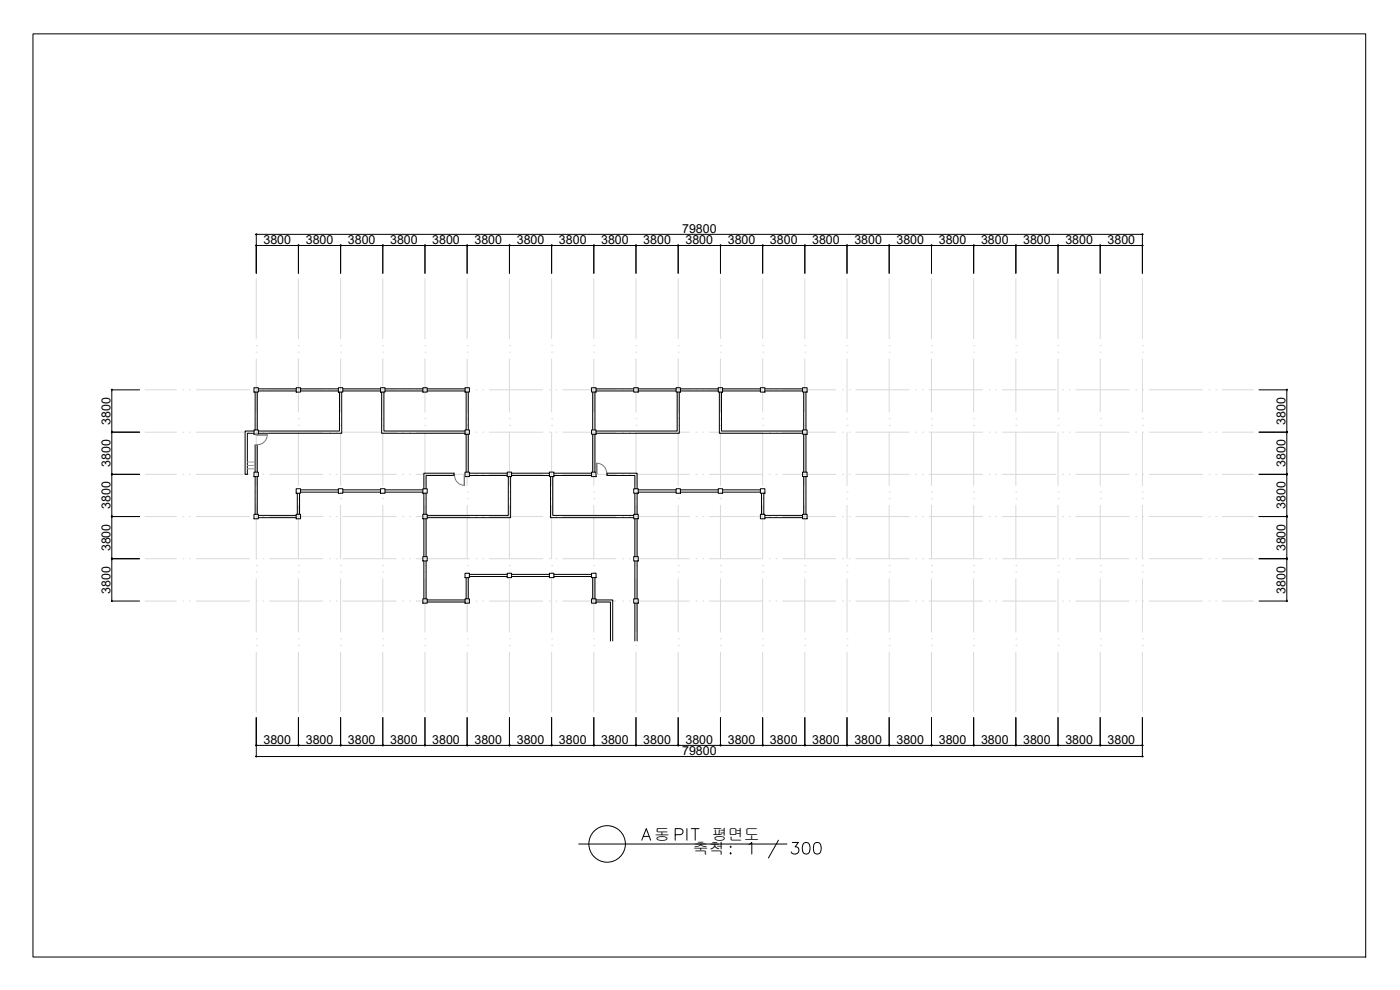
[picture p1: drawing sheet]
<svg xmlns="http://www.w3.org/2000/svg" width="420mm" height="297mm" viewBox="0 0 420 297" stroke-linecap="round" stroke-linejoin="round" font-family="sans-serif">
<!-- layer: CEN -->
<g fill="none" stroke="#d9d9d9" stroke-width=".3">
<path d="M76.9 83.7v17.9M89.6 83.7v17.9M102.2 83.7v17.9M114.9 83.7v17.9M127.5 83.7v17.9M140.2 83.7v17.9M152.9 83.7v17.9M165.6 83.7v17.9M178.2 83.7v17.9M190.9 83.7v17.9M203.5 83.7v17.9M216.2 83.7v17.9"/>
<path d="M228.9 83.7v17.9M241.5 83.7v17.9M254.2 83.7v17.9M266.9 83.7v17.9M279.6 83.7v17.9M292.2 83.7v17.9M304.9 83.7v17.9M317.5 83.7v17.9M330.2 83.7v17.9M342.8 83.7v17.9M43.5 117h9.4M54.9 117h.1"/>
<path d="M56.9 117h.1M58.9 117h16M76.9 103.7h.1M76.9 105.7h.1M76.9 117h.1M76.9 107.7v16M78.9 117h.1M80.9 117h16M89.6 103.7h.1M89.6 105.7h.1M89.6 107.7v16M98.9 117h.1"/>
<path d="M100.9 117h.1M102.2 103.7h.1M102.2 105.7h.1M102.2 107.7v16M102.9 117h16M114.9 103.7h.1M114.9 105.7h.1M114.9 107.7v16M120.9 117h.1M122.9 117h.1M124.9 117h16M127.5 103.7h.1"/>
<path d="M127.5 105.7h.1M127.5 107.7v16M140.2 103.7h.1M140.2 105.7h.1M140.2 107.7v16M142.9 117h.1M144.9 117h.1M146.9 117h16M152.9 103.7h.1M152.9 105.7h.1M152.9 107.7v16M164.9 117h.1"/>
<path d="M165.6 103.7h.1M165.6 105.7h.1M165.6 107.7v16M166.9 117h.1M168.9 117h16M178.2 103.7h.1M178.2 105.7h.1M178.2 107.7v16M186.9 117h.1M188.9 117h.1M190.9 103.7h.1M190.9 105.7h.1"/>
<path d="M190.9 107.7v16M190.9 117h16M203.5 103.7h.1M203.5 105.7h.1M203.5 107.7v16M208.9 117h.1M210.9 117h.1M212.9 117h16M216.2 103.7h.1M216.2 105.7h.1M216.2 107.7v16M228.9 103.7h.1"/>
<path d="M228.9 105.7h.1M228.9 107.7v16M230.9 117h.1M232.9 117h.1M234.9 117h16M241.5 103.7h.1M241.5 105.7h.1M241.5 107.7v16M252.9 117h.1M254.2 103.7h.1M254.2 105.7h.1M254.2 107.7v16"/>
<path d="M254.9 117h.1M256.9 117h16M266.9 103.7h.1M266.9 105.7h.1M266.9 107.7v16M274.9 117h.1M276.9 117h.1M278.9 117h16M279.6 103.7h.1M279.6 105.7h.1M279.6 107.7v16M292.2 103.7h.1"/>
<path d="M292.2 105.7h.1M292.2 107.7v16M296.9 117h.1M298.9 117h.1M300.8 117h16.1M304.9 103.7h.1M304.9 105.7h.1M304.9 107.7v16M317.5 103.7h.1M317.5 105.7h.1M317.5 107.7v16M318.9 117h.1"/>
<path d="M320.9 117h.1M322.9 117h16M330.2 103.7h.1M330.2 105.7h.1M330.2 107.7v16M340.9 117h.1M342.8 103.7h.1M342.8 105.7h.1M342.8 117h.1M342.8 107.7v16M344.9 117h16M362.9 117h.1"/>
<path d="M364.9 117h.1M366.8 117h9.4M43.5 129.7h9.4M54.9 129.7h.1M56.9 129.7h.1M58.9 129.7h16M76.9 125.6h.1M76.9 127.6h.1M76.9 129.7h.1M76.9 129.7v16M78.9 129.7h.1M80.9 129.7h16"/>
<path d="M89.6 125.6h.1M89.6 127.6h.1M89.6 129.7v16M98.9 129.7h.1M100.9 129.7h.1M102.2 125.6h.1M102.2 127.6h.1M102.2 129.7v16M102.9 129.7h16M114.9 125.6h.1M114.9 127.6h.1M114.9 129.7v16"/>
<path d="M120.9 129.7h.1M122.9 129.7h.1M124.9 129.7h16M127.5 125.6h.1M127.5 127.6h.1M127.5 129.7v16M140.2 125.6h.1M140.2 127.6h.1M140.2 129.7v16M142.9 129.7h.1M144.9 129.7h.1M146.9 129.7h16"/>
<path d="M152.9 125.6h.1M152.9 127.6h.1M152.9 129.7v16M164.9 129.7h.1M165.6 125.6h.1M165.6 127.6h.1M165.6 129.7v16M166.9 129.7h.1M168.9 129.7h16M178.2 125.6h.1M178.2 127.6h.1M178.2 129.7v16"/>
<path d="M186.9 129.7h.1M188.9 129.7h.1M190.9 125.6h.1M190.9 127.6h.1M203.5 125.6h.1M203.5 127.6h.1M203.5 129.7v16M206.9 129.7h-16v16M208.9 129.7h.1M210.9 129.7h.1M212.9 129.7h16v16M216.2 125.6h.1"/>
<path d="M216.2 127.6h.1M216.2 129.7v16M228.9 125.6h.1M228.9 127.6h.1M230.9 129.7h.1M232.9 129.7h.1M234.9 129.7h16M241.5 125.6h.1M241.5 127.6h.1M241.5 129.7v16M252.9 129.7h.1M254.2 125.6h.1"/>
<path d="M254.2 127.6h.1M254.2 129.7v16M254.9 129.7h.1M256.9 129.7h16M266.9 125.6h.1M266.9 127.6h.1M266.9 129.7v16M274.9 129.7h.1M276.9 129.7h.1M278.9 129.7h16M279.6 125.6h.1M279.6 127.6h.1"/>
<path d="M279.6 129.7v16M292.2 125.6h.1M292.2 127.6h.1M292.2 129.7v16M296.9 129.7h.1M298.9 129.7h.1M300.8 129.7h16.1M304.9 125.6h.1M304.9 127.6h.1M304.9 129.7v16M317.5 125.6h.1M317.5 127.6h.1"/>
<path d="M317.5 129.7v16M318.9 129.7h.1M320.9 129.7h.1M322.9 129.7h16M330.2 125.6h.1M330.2 127.6h.1M330.2 129.7v16M340.9 129.7h.1M342.8 125.6h.1M342.8 127.6h.1M342.8 129.7h.1M342.8 129.7v16"/>
<path d="M344.9 129.7h16M362.9 129.7h.1M364.9 129.7h.1M366.8 129.7h9.4M43.5 155h9.4M43.5 142.3h9.4M54.9 155h.1M54.9 142.3h.1M56.9 155h.1M56.9 142.3h.1M58.9 155h16M58.9 142.3h16"/>
<path d="M76.9 147.7h.1M76.9 149.6h.1M76.9 155h.1M76.9 142.3h.1M76.9 151.6v16M78.9 155h.1M78.9 142.3h.1M80.9 155h16M80.9 142.3h16M89.6 147.7h.1M89.6 149.6h.1M89.6 151.6v16"/>
<path d="M98.9 155h.1M98.9 142.3h.1M100.9 155h.1M100.9 142.3h.1M102.2 147.7h.1M102.2 149.6h.1M102.2 151.6v16M102.9 155h16M102.9 142.3h16M114.9 147.7h.1M114.9 149.6h.1M114.9 151.6v16"/>
<path d="M120.9 155h.1M120.9 142.3h.1M122.9 155h.1M122.9 142.3h.1M124.9 155h16M124.9 142.3h16M127.5 147.7h.1M127.5 149.6h.1M127.5 151.6v16M140.2 147.7h.1M140.2 149.6h.1M140.2 151.6v16"/>
<path d="M142.9 155h.1M142.9 142.3h.1M144.9 155h.1M144.9 142.3h.1M146.9 155h16M146.9 142.3h16M152.9 147.7h.1M152.9 149.6h.1M152.9 151.6v16M164.9 155h.1M164.9 142.3h.1M165.6 147.7h.1"/>
<path d="M165.6 149.6h.1M165.6 151.6v16M166.9 155h.1M166.9 142.3h.1M168.9 155h16M168.9 142.3h16M178.2 147.7h.1M178.2 149.6h.1M178.2 151.6v16M186.9 155h.1M186.9 142.3h.1M188.9 155h.1"/>
<path d="M188.9 142.3h.1M190.9 147.7h.1M190.9 149.6h.1M190.9 151.6v16h16M190.9 155h16M190.9 142.3h16M203.5 147.7h.1M203.5 149.6h.1M203.5 151.6v16M208.9 155h.1M208.9 142.3h.1M210.9 155h.1"/>
<path d="M210.9 142.3h.1M212.9 155h16M212.9 142.3h16M216.2 147.7h.1M216.2 149.6h.1M216.2 151.6v16M228.9 147.7h.1M228.9 149.6h.1M228.9 151.6v16h-16M230.9 155h.1M230.9 142.3h.1M232.9 155h.1"/>
<path d="M232.9 142.3h.1M234.9 155h16M234.9 142.3h16M241.5 147.7h.1M241.5 149.6h.1M241.5 151.6v16M252.9 155h.1M252.9 142.3h.1M254.2 147.7h.1M254.2 149.6h.1M254.2 151.6v16M254.9 155h.1"/>
<path d="M254.9 142.3h.1M256.9 155h16M256.9 142.3h16M266.9 147.7h.1M266.9 149.6h.1M266.9 151.6v16M274.9 155h.1M274.9 142.3h.1M276.9 155h.1M276.9 142.3h.1M278.9 155h16M278.9 142.3h16"/>
<path d="M279.6 147.7h.1M279.6 149.6h.1M279.6 151.6v16M292.2 147.7h.1M292.2 149.6h.1M292.2 151.6v16M296.9 155h.1M296.9 142.3h.1M298.9 155h.1M298.9 142.3h.1M300.8 155h16.1M300.8 142.3h16.1"/>
<path d="M304.9 147.7h.1M304.9 149.6h.1M304.9 151.6v16M317.5 147.7h.1M317.5 149.6h.1M317.5 151.6v16M318.9 155h.1M318.9 142.3h.1M320.9 155h.1M320.9 142.3h.1M322.9 155h16M322.9 142.3h16"/>
<path d="M330.2 147.7h.1M330.2 149.6h.1M330.2 151.6v16M340.9 155h.1M340.9 142.3h.1M342.8 147.7h.1M342.8 149.6h.1M342.8 155h.1M342.8 142.3h.1M342.8 151.6v16M344.9 155h16M344.9 142.3h16"/>
<path d="M362.9 155h.1M362.9 142.3h.1M364.9 155h.1M364.9 142.3h.1M366.8 155h9.4M366.8 142.3h9.4M43.5 167.6h9.4M54.9 167.6h.1M56.9 167.6h.1M58.9 167.6h16M76.9 169.7h.1M76.9 171.7h.1"/>
<path d="M76.9 167.6h.1M76.9 173.7v16M78.9 167.6h.1M80.9 167.6h16M89.6 169.7h.1M89.6 171.7h.1M89.6 173.7v16M98.9 167.6h.1M100.9 167.6h.1M102.2 169.7h.1M102.2 171.7h.1M102.2 173.7v16"/>
<path d="M102.9 167.6h16M114.9 169.7h.1M114.9 171.7h.1M114.9 173.7v16M120.9 167.6h.1M122.9 167.6h.1M124.9 167.6h16M127.5 169.7h.1M127.5 171.7h.1M127.5 173.7v16M140.2 169.7h.1M140.2 171.7h.1"/>
<path d="M140.2 173.7v16M142.9 167.6h.1M144.9 167.6h.1M146.9 167.6h16M152.9 169.7h.1M152.9 171.7h.1M152.9 173.7v16M164.9 167.6h.1M165.6 169.7h.1M165.6 171.7h.1M165.6 173.7v16M166.9 167.6h.1"/>
<path d="M168.9 167.6h16M178.2 169.7h.1M178.2 171.7h.1M178.2 173.7v16M186.9 167.6h.1M188.9 167.6h.1M190.9 169.7h.1M190.9 171.7h.1M190.9 173.7v16M203.5 169.7h.1M203.5 171.7h.1M203.5 173.7v16"/>
<path d="M208.9 167.6h.1M210.9 167.6h.1M216.2 169.7h.1M216.2 171.7h.1M216.2 173.7v16M228.9 169.7h.1M228.9 171.7h.1M228.9 173.7v16M230.9 167.6h.1M232.9 167.6h.1M234.9 167.6h16M241.5 169.7h.1"/>
<path d="M241.5 171.7h.1M241.5 173.7v16M252.9 167.6h.1M254.2 169.7h.1M254.2 171.7h.1M254.2 173.7v16M254.9 167.6h.1M256.9 167.6h16M266.9 169.7h.1M266.9 171.7h.1M266.9 173.7v16M274.9 167.6h.1"/>
<path d="M276.9 167.6h.1M278.9 167.6h16M279.6 169.7h.1M279.6 171.7h.1M279.6 173.7v16M292.2 169.7h.1M292.2 171.7h.1M292.2 173.7v16M296.9 167.6h.1M298.9 167.6h.1M300.8 167.6h16.1M304.9 169.7h.1"/>
<path d="M304.9 171.7h.1M304.9 173.7v16M317.5 169.7h.1M317.5 171.7h.1M317.5 173.7v16M318.9 167.6h.1M320.9 167.6h.1M322.9 167.6h16M330.2 169.7h.1M330.2 171.7h.1M330.2 173.7v16M340.9 167.6h.1"/>
<path d="M342.8 169.7h.1M342.8 171.7h.1M342.8 167.6h.1M342.8 173.7v16M344.9 167.6h16M362.9 167.6h.1M364.9 167.6h.1M366.8 167.6h9.4M43.5 180.3h9.4M54.9 180.3h.1M56.9 180.3h.1M58.9 180.3h16"/>
<path d="M76.9 191.6h.1M76.9 193.6h.1M76.9 180.3h.1M76.9 195.7v18M78.9 180.3h.1M80.9 180.3h16M89.6 191.6h.1M89.6 193.6h.1M89.6 195.7v18M98.9 180.3h.1M100.9 180.3h.1M102.2 191.6h.1"/>
<path d="M102.2 193.6h.1M102.2 195.7v18M102.9 180.3h16M114.9 191.6h.1M114.9 193.6h.1M114.9 195.7v18M120.9 180.3h.1M122.9 180.3h.1M124.9 180.3h16M127.5 191.6h.1M127.5 193.6h.1M127.5 195.7v18"/>
<path d="M140.2 191.6h.1M140.2 193.6h.1M140.2 195.7v18M142.9 180.3h.1M144.9 180.3h.1M146.9 180.3h16M152.9 191.6h.1M152.9 193.6h.1M152.9 195.7v18M164.9 180.3h.1M165.6 191.6h.1M165.6 193.6h.1"/>
<path d="M165.6 195.7v18M166.9 180.3h.1M168.9 180.3h16M178.2 191.6h.1M178.2 193.6h.1M178.2 195.7v18M186.9 180.3h.1M188.9 180.3h.1M190.9 191.6h.1M190.9 193.6h.1M190.9 195.7v18M190.9 180.3h16"/>
<path d="M203.5 191.6h.1M203.5 193.6h.1M203.5 195.7v18M208.9 180.3h.1M210.9 180.3h.1M212.9 180.3h16M216.2 191.6h.1M216.2 193.6h.1M216.2 195.7v18M228.9 191.6h.1M228.9 193.6h.1M228.9 195.7v18"/>
<path d="M230.9 180.3h.1M232.9 180.3h.1M234.9 180.3h16M241.5 191.6h.1M241.5 193.6h.1M241.5 195.7v18M252.9 180.3h.1M254.2 191.6h.1M254.2 193.6h.1M254.2 195.7v18M254.9 180.3h.1M256.9 180.3h16"/>
<path d="M266.9 191.6h.1M266.9 193.6h.1M266.9 195.7v18M274.9 180.3h.1M276.9 180.3h.1M278.9 180.3h16M279.6 191.6h.1M279.6 193.6h.1M279.6 195.7v18M292.2 191.6h.1M292.2 193.6h.1M292.2 195.7v18"/>
<path d="M296.9 180.3h.1M298.9 180.3h.1M300.8 180.3h16.1M304.9 191.6h.1M304.9 193.6h.1M304.9 195.7v18M317.5 191.6h.1M317.5 193.6h.1M317.5 195.7v18M318.9 180.3h.1M320.9 180.3h.1M322.9 180.3h16"/>
<path d="M330.2 191.6h.1M330.2 193.6h.1M330.2 195.7v18M340.9 180.3h.1M342.8 191.6h.1M342.8 193.6h.1M342.8 180.3h.1M342.8 195.7v18M344.9 180.3h16M362.9 180.3h.1M364.9 180.3h.1M366.8 180.3h9.4"/>
</g>
<!-- layer: SHEET -->
<path d="M9.9 10.2h400v276.9h-400z" fill="none" stroke="#000" stroke-width=".3"/>
<!-- layer: DIM -->
<g fill="none" stroke="#000" stroke-width=".3">
<path d="M76.9 70.3v11.7M77.2 73.7h12M77.2 70.3h265.3M89.6 73.7v8.3M89.9 73.7h12M102.2 73.7v8.3M102.6 73.7h11.9M114.9 73.7v8.3M115.2 73.7h12M127.5 73.7v8.3M127.9 73.7h12M140.2 73.7v8.3"/>
<path d="M140.5 73.7h12.1M152.9 73.7v8.3M153.2 73.7h12M165.6 73.7v8.3M165.9 73.7h12M178.2 73.7v8.3M178.5 73.7h12M190.9 73.7v8.3M191.2 73.7h12M203.5 73.7v8.3M203.9 73.7h12M216.2 73.7v8.3"/>
<path d="M216.5 73.7h12M228.9 73.7v8.3M229.2 73.7h12M241.5 73.7v8.3M241.9 73.7h12M254.2 73.7v8.3M254.5 73.7h12M266.9 73.7v8.3M267.2 73.7h12M279.6 73.7v8.3M279.9 73.7h12M292.2 73.7v8.3"/>
<path d="M292.6 73.7h11.9M304.9 73.7v8.3M305.2 73.7h12M317.5 73.7v8.3M317.9 73.7h11.9M330.2 73.7v8.3M330.5 73.7h12M342.8 70.3v11.7M33.6 117h8.3M33.6 117.3v12M377.9 117h8.3M386.2 117.3v12"/>
<path d="M33.6 129.7h8.3M33.6 130v12M377.9 129.7h8.3M386.2 130v12M33.6 142.3h8.3M33.6 155h8.3M33.6 142.7v11.9M33.6 155.3v12M377.9 142.3h8.3M377.9 155h8.3M386.2 142.7v11.9M386.2 155.3v12"/>
<path d="M33.6 167.6h8.3M33.6 168v12M377.9 167.6h8.3M386.2 168v12M33.6 180.3h8.3M377.9 180.3h8.3M76.9 215.3v11.7M89.6 215.3v8.3M102.2 215.3v8.3M114.9 215.3v8.3M127.5 215.3v8.3M140.2 215.3v8.3"/>
<path d="M152.9 215.3v8.3M165.6 215.3v8.3M178.2 215.3v8.3M190.9 215.3v8.3M203.5 215.3v8.3M216.2 215.3v8.3M228.9 215.3v8.3M241.5 215.3v8.3M254.2 215.3v8.3M266.9 215.3v8.3M279.6 215.3v8.3M292.2 215.3v8.3"/>
<path d="M304.9 215.3v8.3M317.5 215.3v8.3M330.2 215.3v8.3M342.8 215.3v11.7M77.2 223.6h12M77.2 227h265.3M89.9 223.6h12M102.6 223.6h11.9M115.2 223.6h12M127.9 223.6h12M140.5 223.6h12.1M153.2 223.6h12"/>
<path d="M165.9 223.6h12M178.5 223.6h12M191.2 223.6h12M203.9 223.6h12M216.5 223.6h12M229.2 223.6h12M241.9 223.6h12M254.5 223.6h12M267.2 223.6h12M279.9 223.6h12M292.6 223.6h11.9M305.2 223.6h12"/>
<path d="M317.9 223.6h11.9M330.5 223.6h12M173.7 253.2h62.5M192.6 252.1l1.4-3.5 1.3 3.5M193.1 251h1.7M202.6 250.4h1.5a.91 .91 0 0 0 .9-.9 .91 .91 0 0 0-.9-.9h-1.5v3.5M206.1 248.6v3.5M207.5 248.6h2.3M208.6 248.6v3.5M219.1 254.1l.2-.2 .1 .2-.1 .2zM219.1 256.1l.2-.2 .1 .2-.1 .1zM224.8 253.4l.8-.6v3.4"/>
<path d="M233.6 252.1l-3 5.3M237.8 252.8h1.8l-1 1.3a1.12 1.12 0 0 1 1.2 1.3 1.12 1.12 0 0 1-1.5 .8l-.5-.1-.4-.5M241.3 252.9a1.14 1.14 0 0 1 1.6 .5 2.84 2.84 0 0 1-.3 2.7 1.13 1.13 0 0 1-1.7-.5 2.84 2.84 0 0 1 .4-2.7zM244.6 252.9a1.18 1.18 0 0 1 1.7 .5 2.84 2.84 0 0 1-.4 2.7 1.18 1.18 0 0 1-1.7-.5 3.2 3.2 0 0 1 .4-2.7z"/>
<circle cx="182.2" cy="253.2" r="5.5"/>
</g>
<!-- layer: 0e -->
<g fill="none" stroke="#000" stroke-width=".3">
<path d="M76.2 116.3h1.3v1.3h-1.3zM88.9 116.3h1.3v1.3h-1.3zM101.5 116.3h1.4v1.3h-1.4zM114.2 116.3h1.4v1.3h-1.4zM126.9 116.3h1.3v1.3h-1.3zM139.6 116.3h1.3v1.3h-1.3zM177.5 116.3h1.4v1.3h-1.4zM190.2 116.3h1.3v1.3h-1.3zM202.9 116.3h1.3v1.3h-1.3zM215.5 116.3h1.4v1.3h-1.4zM228.2 116.3h1.4v1.3h-1.4zM240.9 116.3h1.3v1.3h-1.3z"/>
<path d="M76.2 129h1.3v1.3h-1.3zM139.6 129h1.3v1.3h-1.3zM177.5 129h1.4v1.3h-1.4zM240.9 129h1.3v1.3h-1.3zM76.2 141.6h1.3v1.4h-1.3zM76.2 154.3h1.3v1.4h-1.3zM88.9 146.6h1.3v1.4h-1.3zM88.9 154.3h1.3v1.4h-1.3zM101.5 146.6h1.4v1.4h-1.4zM114.2 146.6h1.4v1.4h-1.4zM126.9 146.6h1.3v1.4h-1.3zM126.9 154.3h1.3v1.4h-1.3z"/>
<path d="M139.6 141.6h1.3v1.4h-1.3zM152.2 141.6h1.3v1.4h-1.3zM164.9 141.6h1.3v1.4h-1.3zM177.5 141.6h1.4v1.4h-1.4zM190.2 146.6h1.3v1.4h-1.3zM190.2 154.3h1.3v1.4h-1.3zM202.9 146.6h1.3v1.4h-1.3zM215.5 146.6h1.4v1.4h-1.4zM228.2 146.6h1.4v1.4h-1.4zM228.2 154.3h1.4v1.4h-1.4zM240.9 141.6h1.3v1.4h-1.3zM240.9 154.3h1.3v1.4h-1.3z"/>
<path d="M126.9 167h1.3v1.3h-1.3zM126.9 179.7h1.3v1.3h-1.3zM139.6 179.7h1.3v1.3h-1.3zM139.6 172h1.3v1.3h-1.3zM152.2 172h1.3v1.3h-1.3zM164.9 172h1.3v1.3h-1.3zM177.5 179.7h1.4v1.3h-1.4zM177.5 172h1.4v1.3h-1.4zM190.2 167h1.3v1.3h-1.3zM190.2 179.7h1.3v1.3h-1.3z"/>
</g>
<!-- layer: WALL -->
<g fill="none" stroke="#000" stroke-width=".3">
<path d="M76.6 117.6v11.4M77.2 117.6v11.4M77.5 117.3h11.4M77.5 116.7h11.4M90.2 117.3h11.3M90.2 116.7h11.3M101.9 117.6v11.7h-24.4M102.6 117.6v12.4h-25.1M102.9 117.3h11.3M102.9 116.7h11.3M114.5 117.6v12.4h25.1M115.2 117.6v11.7h24.4"/>
<path d="M115.6 117.3h11.3M115.6 116.7h11.3M128.2 117.3h11.4M128.2 116.7h11.4M139.9 117.6v11.4M140.5 117.6v11.4M177.9 117.6v11.4M178.5 117.6v11.4M178.9 117.3h11.3M178.9 116.7h11.3M191.5 117.3h11.4M191.5 116.7h11.4"/>
<path d="M203.2 117.6v11.7h-24.3M203.9 117.6v12.4h-25M204.2 117.3h11.3M204.2 116.7h11.3M215.9 117.6v12.4h25M216.5 117.6v11.7h24.4M216.9 117.3h11.3M216.9 116.7h11.3M229.6 117.3h11.3M229.6 116.7h11.3M241.2 117.6v11.4M241.9 117.6v11.4"/>
<path d="M76.2 129.3h-2.6v13h.6v-12.3h2M139.9 130.3v11.3M140.5 130.3v11.3M177.9 130.3v11.3M178.5 130.3v11.3M241.2 130.3v11.3M241.9 130.3v11.3M76.6 141.6v-8h.6v8M76.6 143v11.3M77.2 143v11.3M77.5 155.3h11.4M77.5 154.6h11.4"/>
<path d="M89.2 148v6.3M89.9 148v6.3M90.2 147.7h11.3M90.2 147h11.3M102.9 147.7h11.3M102.9 147h11.3M115.6 147.7h11.3M115.6 147h11.3M127.2 146.6v-4.6h9v.7h-8.3v3.9M127.2 148v6.3M127.2 155.7v11.3M127.9 148v6.3"/>
<path d="M127.9 155.7v11.3M140.9 142.7h11.3M140.9 142h11.3M152.6 143v11.6h-24.4M153.2 143v12.3h-25M153.5 142.7h11.4M153.5 142h11.4M165.2 143v12.3h25M165.9 143v11.6h24.3M166.2 142.7h11.3M166.2 142h11.3M190.5 146.6v-3.9h-8.3v-.7h9v4.6"/>
<path d="M190.5 148v6.3M190.5 155.7v11.3M191.2 148v6.3M191.2 155.7v11.3M191.5 147.7h11.4M191.5 147h11.4M204.2 147.7h11.3M204.2 147h11.3M216.9 147.7h11.3M216.9 147h11.3M228.5 148v6.3M229.2 148v6.3"/>
<path d="M229.6 155.3h11.3M229.6 154.6h11.3M241.2 143v11.3M241.9 143v11.3M127.2 168.3v11.4M127.9 168.3v11.4M139.9 173.3v6.4M140.5 173.3v6.4M140.9 173h11.3M140.9 172.3h11.3M153.5 173h11.4M153.5 172.3h11.4"/>
<path d="M166.2 173h11.3M166.2 172.3h11.3M177.9 173.3v6.4M178.5 173.3v6.4M190.5 168.3v11.4M191.2 168.3v11.4M128.2 180.6h11.4M128.2 180h11.4M178.9 180.6h4.3v11.7M178.9 180h5v12.3M190.5 181v11.3M191.2 181v11.3"/>
</g>
<!-- layer: DOOR -->
<path d="M76.6 133.5h.6v.1h-.6zM80.2 130.6h-3v-.3h-.6v.2h3.6a2.98 2.98 0 0 1-3 2.9M179.1 139v3h-.2v.7h.2v-3.7a2.98 2.98 0 0 1 3 3M136.2 142h.2v.7h-.2zM136.4 142.6a2.98 2.98 0 0 0 3 3M139.3 145.7v-3h.3v-.7h-.2v3.7M182.1 142h.1v.7h-.1z" fill="none" stroke="#757575" stroke-width=".3"/>
<!-- layer: Ĳ -->
<path d="M74.2 139.7h2.4M74.2 138.6h2.4M74.2 140.7h2.4" fill="none" stroke="#979797" stroke-width=".3"/>
<!-- layer: 0 -->
<g fill="none" stroke="#000" stroke-width=".3">
<path d="M77 73.7h.2M77 70.3h.2M89.2 73.7h.2M89.7 73.7h.2M101.9 73.7h.2M102.4 73.7h.2M114.5 73.7h.2M115 73.7h.2M127.2 73.7h.2M127.7 73.7h.2M139.9 73.7h.2M140.4 73.7h.1"/>
<path d="M152.6 73.7h.1M153.1 73.7h.1M165.2 73.7h.2M165.7 73.7h.2M177.9 73.7h.1M178.4 73.7h.1M190.5 73.7h.2M191 73.7h.2M203.2 73.7h.2M203.7 73.7h.2M215.9 73.7h.2M216.4 73.7h.1"/>
<path d="M228.5 73.7h.2M229.1 73.7h.1M241.2 73.7h.2M241.7 73.7h.2M253.9 73.7h.1M254.4 73.7h.1M266.5 73.7h.2M267 73.7h.2M279.2 73.7h.2M279.7 73.7h.2M291.9 73.7h.1M292.4 73.7h.2"/>
<path d="M304.5 73.7h.2M305 73.7h.2M317.2 73.7h.2M317.7 73.7h.2M329.8 73.7h.2M330.4 73.7h.1M342.5 73.7h.2M342.5 70.3h.2M33.6 117.1v.2M386.2 117.1v.2M33.6 129.3v.2M33.6 129.8v.2"/>
<path d="M386.2 129.3v.2M386.2 129.8v.2M33.6 142v.2M33.6 142.5v.2M33.6 154.6v.2M33.6 155.2v.1M386.2 142v.2M386.2 142.5v.2M386.2 154.6v.2M386.2 155.2v.1M33.6 167.3v.2M33.6 167.8v.2"/>
<path d="M386.2 167.3v.2M386.2 167.8v.2M33.6 180v.2M386.2 180v.2M77 223.6h.2M77 227h.2M89.2 223.6h.2M89.7 223.6h.2M101.9 223.6h.2M102.4 223.6h.2M114.5 223.6h.2M115 223.6h.2"/>
<path d="M127.2 223.6h.2M127.7 223.6h.2M139.9 223.6h.2M140.4 223.6h.1M152.6 223.6h.1M153.1 223.6h.1M165.2 223.6h.2M165.7 223.6h.2M177.9 223.6h.1M178.4 223.6h.1M190.5 223.6h.2M191 223.6h.2"/>
<path d="M203.2 223.6h.2M203.7 223.6h.2M215.9 223.6h.2M216.4 223.6h.1M228.5 223.6h.2M229.1 223.6h.1M241.2 223.6h.2M241.7 223.6h.2M253.9 223.6h.1M254.4 223.6h.1M266.5 223.6h.2M267 223.6h.2"/>
<path d="M279.2 223.6h.2M279.7 223.6h.2M291.9 223.6h.1M292.4 223.6h.2M304.5 223.6h.2M305 223.6h.2M317.2 223.6h.2M317.7 223.6h.2M329.8 223.6h.2M330.4 223.6h.1M342.5 223.6h.2M342.5 227h.2"/>
<circle cx="76.9" cy="70.3" r=".15"/>
<circle cx="76.9" cy="73.6" r=".15"/>
<circle cx="89.6" cy="73.6" r=".15"/>
<circle cx="102.2" cy="73.6" r=".15"/>
<circle cx="114.9" cy="73.6" r=".15"/>
<circle cx="127.6" cy="73.6" r=".15"/>
<circle cx="140.2" cy="73.6" r=".15"/>
<circle cx="152.9" cy="73.6" r=".15"/>
<circle cx="165.6" cy="73.6" r=".15"/>
<circle cx="178.2" cy="73.6" r=".15"/>
<circle cx="190.9" cy="73.6" r=".15"/>
<circle cx="203.5" cy="73.6" r=".15"/>
<circle cx="216.2" cy="73.6" r=".15"/>
<circle cx="228.9" cy="73.6" r=".15"/>
<circle cx="241.6" cy="73.6" r=".15"/>
<circle cx="254.2" cy="73.6" r=".15"/>
<circle cx="266.9" cy="73.6" r=".15"/>
<circle cx="279.6" cy="73.6" r=".15"/>
<circle cx="292.2" cy="73.6" r=".15"/>
<circle cx="304.9" cy="73.6" r=".15"/>
<circle cx="317.5" cy="73.6" r=".15"/>
<circle cx="330.2" cy="73.6" r=".15"/>
<circle cx="342.9" cy="70.3" r=".15"/>
<circle cx="342.9" cy="73.6" r=".15"/>
<circle cx="33.6" cy="116.9" r=".15"/>
<circle cx="386.2" cy="116.9" r=".15"/>
<circle cx="33.6" cy="129.6" r=".15"/>
<circle cx="386.2" cy="129.6" r=".15"/>
<circle cx="33.6" cy="142.3" r=".15"/>
<circle cx="33.6" cy="155" r=".15"/>
<circle cx="386.2" cy="142.3" r=".15"/>
<circle cx="386.2" cy="155" r=".15"/>
<circle cx="33.6" cy="167.6" r=".15"/>
<circle cx="386.2" cy="167.6" r=".15"/>
<circle cx="33.6" cy="180.3" r=".15"/>
<circle cx="386.2" cy="180.3" r=".15"/>
<circle cx="76.9" cy="223.6" r=".15"/>
<circle cx="76.9" cy="227" r=".15"/>
<circle cx="89.6" cy="223.6" r=".15"/>
<circle cx="102.2" cy="223.6" r=".15"/>
<circle cx="114.9" cy="223.6" r=".15"/>
<circle cx="127.6" cy="223.6" r=".15"/>
<circle cx="140.2" cy="223.6" r=".15"/>
<circle cx="152.9" cy="223.6" r=".15"/>
<circle cx="165.6" cy="223.6" r=".15"/>
<circle cx="178.2" cy="223.6" r=".15"/>
<circle cx="190.9" cy="223.6" r=".15"/>
<circle cx="203.5" cy="223.6" r=".15"/>
<circle cx="216.2" cy="223.6" r=".15"/>
<circle cx="228.9" cy="223.6" r=".15"/>
<circle cx="241.6" cy="223.6" r=".15"/>
<circle cx="254.2" cy="223.6" r=".15"/>
<circle cx="266.9" cy="223.6" r=".15"/>
<circle cx="279.6" cy="223.6" r=".15"/>
<circle cx="292.2" cy="223.6" r=".15"/>
<circle cx="304.9" cy="223.6" r=".15"/>
<circle cx="317.5" cy="223.6" r=".15"/>
<circle cx="330.2" cy="223.6" r=".15"/>
<circle cx="342.9" cy="227" r=".15"/>
<circle cx="342.9" cy="223.6" r=".15"/>
</g>
<g font-size="4.8">
<text x="196.3" y="252.1">동</text>
<text x="208" y="256.2">축척</text>
<text x="213.6" y="252.1">평면도</text>
</g>
<g font-size="3.7">
<text x="204.7" y="69.9">79800</text>
<text x="79.1" y="73.3">3800</text>
<text x="91.8" y="73.3">3800</text>
<text x="104.4" y="73.3">3800</text>
<text x="117.1" y="73.3">3800</text>
<text x="129.7" y="73.3">3800</text>
<text x="142.4" y="73.3">3800</text>
<text x="155.1" y="73.3">3800</text>
<text x="167.8" y="73.3">3800</text>
<text x="180.4" y="73.3">3800</text>
<text x="193.1" y="73.3">3800</text>
<text x="205.7" y="73.3">3800</text>
<text x="218.4" y="73.3">3800</text>
<text x="231.1" y="73.3">3800</text>
<text x="243.7" y="73.3">3800</text>
<text x="256.4" y="73.3">3800</text>
<text x="269.1" y="73.3">3800</text>
<text x="281.8" y="73.3">3800</text>
<text x="294.4" y="73.3">3800</text>
<text x="307.1" y="73.3">3800</text>
<text x="319.7" y="73.3">3800</text>
<text x="332.4" y="73.3">3800</text>
<text x="33.2" y="127.5" transform="rotate(-90 33.2 127.5)">3800</text>
<text x="385.8" y="127.5" transform="rotate(-90 385.8 127.5)">3800</text>
<text x="33.2" y="140.1" transform="rotate(-90 33.2 140.1)">3800</text>
<text x="385.8" y="140.1" transform="rotate(-90 385.8 140.1)">3800</text>
<text x="33.2" y="152.8" transform="rotate(-90 33.2 152.8)">3800</text>
<text x="385.8" y="152.8" transform="rotate(-90 385.8 152.8)">3800</text>
<text x="33.2" y="165.4" transform="rotate(-90 33.2 165.4)">3800</text>
<text x="385.8" y="165.4" transform="rotate(-90 385.8 165.4)">3800</text>
<text x="33.2" y="178.1" transform="rotate(-90 33.2 178.1)">3800</text>
<text x="385.8" y="178.1" transform="rotate(-90 385.8 178.1)">3800</text>
<text x="79.1" y="223.3">3800</text>
<text x="91.8" y="223.3">3800</text>
<text x="104.4" y="223.3">3800</text>
<text x="117.1" y="223.3">3800</text>
<text x="129.7" y="223.3">3800</text>
<text x="142.4" y="223.3">3800</text>
<text x="155.1" y="223.3">3800</text>
<text x="167.8" y="223.3">3800</text>
<text x="180.4" y="223.3">3800</text>
<text x="193.1" y="223.3">3800</text>
<text x="204.7" y="226.6">79800</text>
<text x="205.7" y="223.3">3800</text>
<text x="218.4" y="223.3">3800</text>
<text x="231.1" y="223.3">3800</text>
<text x="243.7" y="223.3">3800</text>
<text x="256.4" y="223.3">3800</text>
<text x="269.1" y="223.3">3800</text>
<text x="281.8" y="223.3">3800</text>
<text x="294.4" y="223.3">3800</text>
<text x="307.1" y="223.3">3800</text>
<text x="319.7" y="223.3">3800</text>
<text x="332.4" y="223.3">3800</text>
</g>
</svg>
